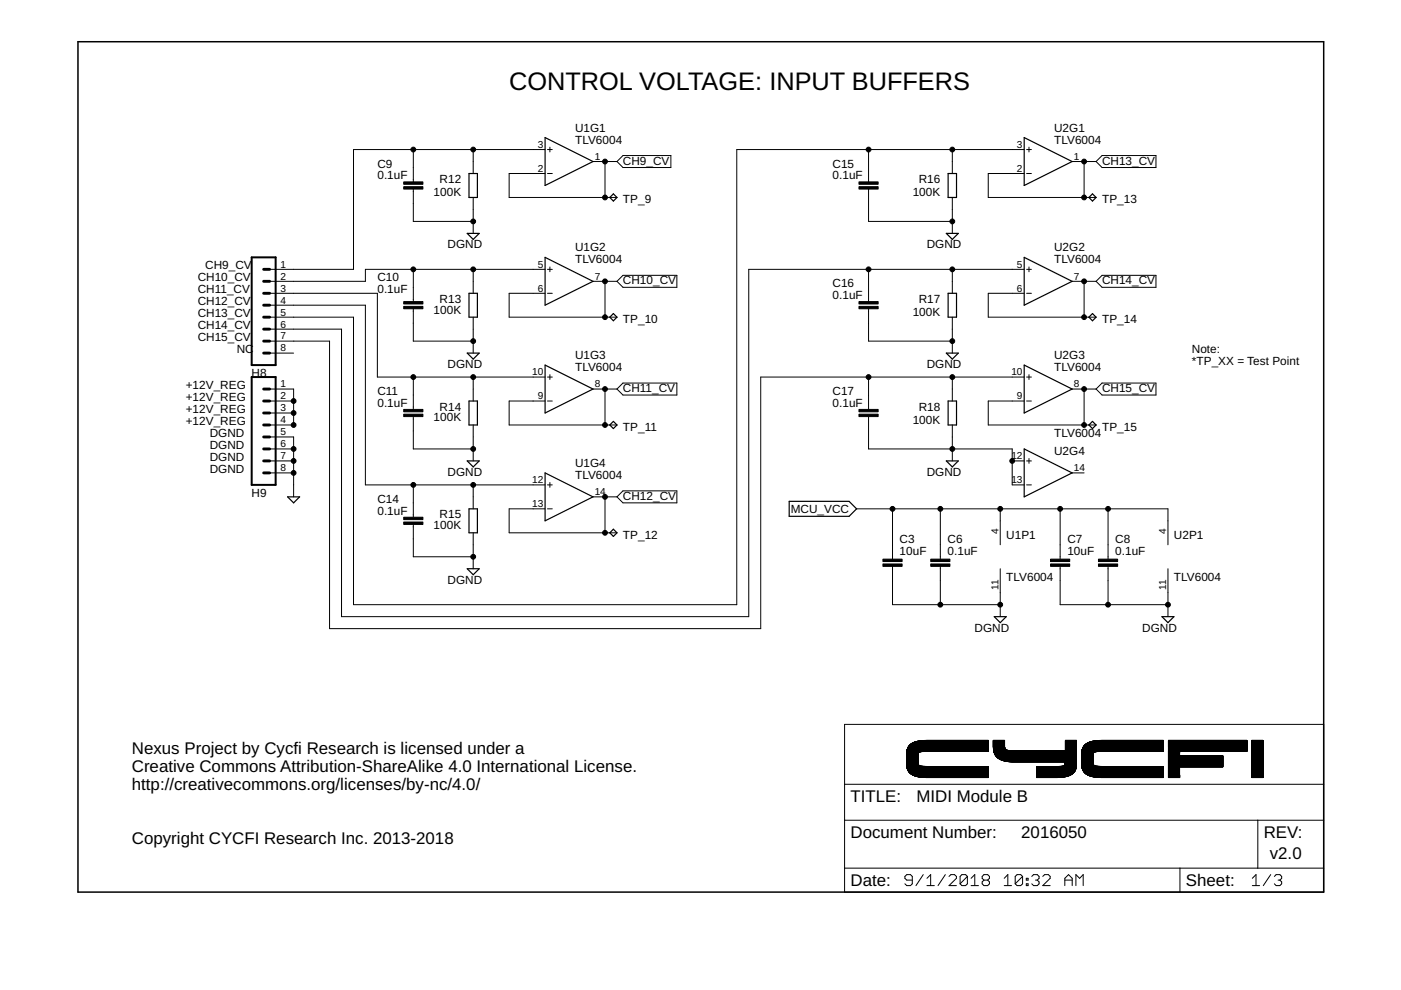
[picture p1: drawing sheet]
<svg xmlns="http://www.w3.org/2000/svg" width="297mm" height="210mm" viewBox="0 0 297 210" stroke-linecap="round" stroke-linejoin="round" font-family="sans-serif">
<g fill="none" stroke="#000" stroke-width=".25">
<path d="M99.4 36.8h1.8v5.1h-1.8zM115.6 29.2l10.1 5-10.1 5.1zM201 36.8h1.8v5.1h-1.8zM217.1 29.2l10.2 5-10.2 5.1zM99.1 49.5h2.5l-1.3 1.3zM115.6 54.6l10.1 5-10.1 5.1zM130 41.1l.8 .8-.8 .7-.7-.7zM200.6 49.5h2.6l-1.3 1.3zM217.1 54.6l10.2 5-10.2 5.1zM231.6 41.1l.8 .8-.8 .7-.7-.7zM99.1 74.9h2.5l-1.3 1.2zM99.4 62.2h1.8v5h-1.8z"/>
<path d="M115.6 77.4l10.1 5.1-10.1 5.1zM130 66.5l.8 .7-.8 .8-.7-.8zM200.6 74.9h2.6l-1.3 1.2zM201 62.2h1.8v5h-1.8zM217.1 77.4l10.2 5.1-10.2 5.1zM231.6 66.5l.8 .7-.8 .8-.7-.8zM99.1 97.7h2.5l-1.3 1.3zM99.4 85h1.8v5.1h-1.8zM130 89.3l.8 .8-.8 .8-.7-.8zM200.6 97.7h2.6l-1.3 1.3zM201 85h1.8v5.1h-1.8zM217.1 95.2l10.2 5.1-10.2 5z"/>
<path d="M231.6 89.3l.8 .8-.8 .8-.7-.8zM61 105.3h2.5l-1.2 1.3zM99.4 107.9h1.8v5.1h-1.8zM115.6 100.3l10.1 5-10.1 5.1zM130 112.2l.8 .8-.8 .7-.7-.7zM167.3 106.3h12.7l1.6 1.6-1.6 1.6h-12.7zM99.1 120.6h2.5l-1.3 1.3zM210.8 130.7h2.5l-1.2 1.3zM246.4 130.7h2.5l-1.3 1.3z"/>
</g>
<g fill="none" stroke="#000" stroke-width=".21">
<path d="M87.6 31.7v6.9M100.3 31.7v5.1M115.6 31.7h-40.6v25.4h-17.8M115.6 36.8h-7.7v5.1h22.9M116.1 31.7h1M116.1 36.8h1M116.6 31.2v1M125.7 34.2h5.1M128.3 34.2v7.7M132.1 33h10.1v2.5h-10.1l-1.3-1.3zM184.1 31.7v6.9M201.9 31.7v5.1"/>
<path d="M217.1 31.7h-60.9v96.5h-81.2v-61h-17.8M217.1 36.8h-7.6v5.1h22.9M217.7 31.7h1M217.7 36.8h1M218.2 31.2v1M227.3 34.2h5.1M229.8 34.2v7.7M233.7 33h11.4v2.5h-11.4l-1.3-1.3zM87.6 40.1v6.8h12.7M87.6 57.1v6.9M100.3 41.9v7.6M100.3 57.1v5.1"/>
<path d="M115.6 57.1h-38.1v2.5h-20.3M116.1 57.1h1M116.6 56.6v1M125.7 59.6h5.1M128.3 59.6v7.6M132.1 58.4h11.4v2.5h-11.4l-1.3-1.3zM184.1 40.1v6.8h17.8M184.1 57.1v6.9M201.9 41.9v7.6M201.9 57.1v5.1M217.1 57.1h-58.4v73.6h-86.3v-60.9h-15.2M217.7 57.1h1"/>
<path d="M218.2 56.6v1M227.3 59.6h5.1M229.8 59.6v7.6M233.7 58.4h11.4v2.5h-11.4l-1.3-1.3zM57.2 62.2h22.8v17.7h35.6M57.2 72.3h12.7v61h91.4v-53.4h55.8M57.2 64.7h20.3v38.1h38.1M57.2 74.9h5.1M87.6 65.5v6.8h12.7M87.6 79.9v6.9M100.3 67.2v7.7M100.3 79.9v5.1"/>
<path d="M115.6 62.2h-7.7v5h22.9M116.1 62.2h1M116.1 79.9h1M116.6 79.4v1.1M184.1 65.5v6.8h17.8M184.1 79.9v6.9M201.9 67.2v7.7M201.9 79.9v5.1M217.1 62.2h-7.6v5h22.9M217.7 62.2h1M217.7 79.9h1M218.2 79.4v1.1"/>
<path d="M57.2 85h5.1M57.2 82.5h5.1v7.6h-5.1M57.2 87.6h5.1M57.2 92.6h5.1v12.7M57.2 95.2h5.1M57.2 97.7h5.1M87.6 88.3v6.9h12.7M100.3 90.1v7.6M115.6 85h-7.7v5.1h22.9M116.1 85h1M125.7 82.5h5.1M128.3 82.5v7.6"/>
<path d="M130.8 82.5l1.3-1.3h11.4v2.6h-11.4zM184.1 88.3v6.9h30.5v7.6h2.5M201.9 90.1v7.6M214.6 97.7h2.5M217.1 85h-7.6v5.1h22.9M217.7 85h1M217.7 97.7h1M218.2 97.2v1M227.3 82.5h5.1M229.8 82.5v7.6M233.7 81.2h11.4v2.6h-11.4l-1.3-1.3zM57.2 100.3h5.1"/>
<path d="M87.6 102.8v6.9M87.6 111.2v6.8h12.7M100.3 102.8v5.1M100.3 113v7.6M115.6 107.9h-7.7v5.1h22.9M116.1 102.8h1M116.1 107.9h1M116.6 102.3v1M125.7 105.3h5.1M128.3 105.3v7.7M130.8 105.3l1.3-1.2h11.4v2.5h-11.4zM181.6 107.9h66v7.6"/>
<path d="M189.2 107.9v10.7M199.4 107.9v10.7M212.1 107.9v7.6M217.7 102.8h1M224.8 107.9v10.7M227.3 100.3h2.5M234.9 107.9v10.7M189.2 120.1v8.1h22.9M199.4 120.1v8.1M212.1 120.6v10.1M224.8 120.1v8.1h22.8M234.9 120.1v8.1"/>
<path d="M247.6 120.6v10.1M179.1 153.6h101.5v35.5h-101.5zM192.2 160h2.4M192.2 159.9h2.4M192.2 159.8h2.5M192.3 159.3h17.2M192.3 159.2h17.2M192.3 159.1h17.2M192.3 159h17.2M192.3 158.9h17.2M192.4 158.9h17.1M192.4 158.8h17.1"/>
<path d="M192.4 158.7h17.1M192.4 158.6h17.1M192.5 158.6h17M192.5 158.5h17M192.6 158.4h16.9M192.6 158.3h16.9M192.7 158.2h16.8M192.7 158.1h16.8M192.8 158.1h16.7M192.8 158h16.7M192.9 158h16.6M193 157.9h16.5"/>
<path d="M193.1 157.8h16.4M193.2 157.7h16.3M193.3 157.6h16.2M193.4 157.6h16.1M193.5 157.5h16M193.7 157.4h15.8M193.8 157.4h15.7M194 157.3h15.5M194.1 157.3h15.4M194.3 157.2h15.2M194.4 157.2h15.1M194.7 159.9h-2.5"/>
<path d="M194.7 159.7l-2.5 .1M194.7 159.7h-2.5M194.7 159.6l-2.5 .1M194.7 157.1h14.8M194.8 159.6h-2.6M194.8 159.5l-2.6 .1M194.9 159.5h-2.7M195 157.1h14.5M195.1 159.4h-2.8M195.4 159.4h-3.1M195.6 157h13.9M196.4 157h13.1"/>
<path d="M209.5 159.3h-17.2M210.6 158.4h2.4M210.6 158.3h2.4M210.6 158.2h2.4M210.6 158.1h2.4M210.6 158h2.4M210.6 157.9h2.4M210.6 157.8h2.4M210.6 157.7h2.4M210.6 157.6h2.4M210.6 157.5h2.4M210.6 157.4h2.4"/>
<path d="M210.6 157.3h2.4M210.6 157.2h2.4M210.6 157.1h2.4M210.6 157h2.4M210.6 158.8h2.6M210.6 158.7l2.5 .1M210.6 158.7h2.5M210.6 158.6l2.5 .1M210.6 158.6h2.4M210.6 158.5l2.4 .1M210.6 158.5h2.4M210.7 159h2.7"/>
<path d="M210.7 158.9l2.7 .1M210.7 158.9h2.6M210.7 158.8l2.5 .1M210.7 159.1h3.2M210.7 159l3 .1M210.7 159.2h17.5M210.7 159.3h17.5M210.7 159.4h17.5M210.8 159.5h17.4M210.8 159.4h17.4M210.8 159.6h17.4M210.8 159.7h17.4"/>
<path d="M210.9 159.8h17.3M210.9 159.7h17.3M210.9 159.9h17.3M210.9 160h17.3M211 160h17.2M225.9 159.1h2.3M225.9 159h2.3M225.9 158.9h2.3M225.9 158.8h2.3M225.9 158.7h2.3M225.9 158.6h2.3M225.9 158.5h2.3"/>
<path d="M225.9 158.4h2.3M225.9 158.3h2.3M225.9 158.2h2.3M225.9 158.1h2.3M225.9 158h2.3M225.9 157.9h2.3M225.9 157.8h2.3M225.9 157.7h2.3M225.9 157.6h2.3M225.9 157.5h2.3M225.9 157.4h2.3M225.9 157.3h2.3"/>
<path d="M225.9 157.2h2.3M225.9 157.1h2.3M225.9 157h2.3M229.3 160h2.4M229.3 160h2.5M229.3 159.9h2.5M229.3 159.8h2.5M229.3 159.7h2.5M229.4 159.3h17.2M229.4 159.2h17.2M229.4 159.1h17.2M229.4 159h17.2"/>
<path d="M229.4 158.9h17.2M229.5 158.9h17.1M229.5 158.8h17.1M229.5 158.7h17.1M229.6 158.6h17M229.6 158.5h17M229.7 158.4h16.9M229.7 158.3h16.9M229.8 158.2h16.8M229.8 158.1h16.8M229.9 158.1h16.7M230 158h16.6"/>
<path d="M230 157.9h16.6M230.1 157.9h16.5M230.2 157.8h16.4M230.3 157.8h16.3M230.3 157.7h16.3M230.4 157.6h16.2M230.5 157.6h16.1M230.6 157.5h16M230.7 157.5h15.9M230.8 157.4h15.8M230.9 157.4h15.7M231.1 157.3h15.5"/>
<path d="M231.2 157.3h15.4M231.4 157.2h15.2M231.6 157.2h15M231.8 159.9h-2.5M231.8 159.7h-2.5M231.9 159.6l-2.6 .1M231.9 157.1h14.7M231.9 159.6h-2.6M231.9 159.5l-2.5 .1M232.1 159.5h-2.7M232.1 157.1h14.5M232.2 159.4h-2.8"/>
<path d="M232.5 159.4h-3.1M232.7 157h13.9M233.6 157h13M246.6 159.3h-17.2M247.7 160h2.4M247.7 159.9h2.4M247.7 159.8h2.4M247.7 159.7h2.4M247.7 159.6h2.4M247.7 159.5h2.4M247.7 159.4h2.4M247.7 159.3h16.7"/>
<path d="M247.7 159.2h16.7M247.7 159.1h16.7M247.7 159h16.7M247.7 158.9h16.7M247.7 158.8h16.7M247.7 158.7h16.7M247.7 158.6h16.7M247.7 158.5h16.7M247.7 158.4h16.7M247.7 158.3h16.7M247.7 158.2h16.7M247.7 158.1h16.7"/>
<path d="M247.7 158h16.7M247.7 157.9h16.7M247.7 157.8h16.7M247.7 157.7h16.7M247.7 157.6h16.7M247.7 157.5h16.7M247.7 157.4h16.7M247.7 157.3h16.7M247.7 157.2h16.7M247.7 157.1h16.7M247.7 157h16.7M264.4 159.3h-16.7"/>
<path d="M265.4 160h2.4M265.4 159.9h2.4M265.4 159.8h2.4M265.4 159.7h2.4M265.4 159.6h2.4M265.4 159.5h2.4M265.4 159.4h2.4M265.4 159.3h2.4M265.4 159.2h2.4M265.4 159.1h2.4M265.4 159h2.4M265.4 158.9h2.4"/>
<path d="M265.4 158.8h2.4M265.4 158.7h2.4M265.4 158.6h2.4M265.4 158.5h2.4M265.4 158.4h2.4M265.4 158.3h2.4M265.4 158.2h2.4M265.4 158.1h2.4M265.4 158h2.4M265.4 157.9h2.4M265.4 157.8h2.4M265.4 157.7h2.4"/>
<path d="M265.4 157.6h2.4M265.4 157.5h2.4M265.4 157.4h2.4M265.4 157.3h2.4M265.4 157.2h2.4M265.4 157.1h2.4M265.4 157h2.4M179.1 173.9h101.5M179.1 166.3h101.5M192.2 162.3l2.8 .1M192.2 162.3h2.7M192.2 162.2l2.6 .1"/>
<path d="M192.2 162.2h2.6M192.2 162.1l2.5 .1M192.2 162.1h2.5M192.2 162h2.5M192.2 161.9h2.4M192.2 161.8h2.4M192.2 161.7h2.4M192.2 161.6h2.4M192.2 161.5h2.4M192.2 161.4h2.4M192.2 161.3h2.4M192.2 161.2h2.4"/>
<path d="M192.2 161.1h2.4M192.2 161h2.4M192.2 160.9h2.4M192.2 160.8h2.4M192.2 160.7h2.4M192.2 160.6h2.4M192.2 160.5h2.4M192.2 160.4h2.4M192.2 160.3h2.4M192.2 160.2h2.4M192.2 160.1h2.4M192.3 162.5h17.2"/>
<path d="M192.3 162.5h3.5M192.3 162.4h3.1M192.3 162.7h17.2M192.3 162.6h17.2M192.3 162.8h17.2M192.3 162.9h17.2M192.4 163h17.1M192.4 163.1h17.1M192.4 163.2h17.1M192.5 163.2h17M192.5 163.3h17M192.6 163.4h16.9"/>
<path d="M192.6 163.5h16.9M192.6 163.6h16.9M192.7 163.6h16.8M192.7 163.7h16.8M192.8 163.7h16.7M192.8 163.8h16.7M192.9 163.9h16.6M193 163.9h16.5M193 164h16.5M193.1 164h16.4M193.1 164.1h16.4M193.2 164.1h16.3"/>
<path d="M193.3 164.2h16.2M193.4 164.3h16.1M193.5 164.3h16M193.6 164.4h15.9M193.7 164.4h15.8M193.8 164.5h15.7M194 164.5h15.5M194.1 164.6h15.4M194.3 164.6h15.2M194.5 164.7h15M194.6 160.3h-2.4M194.6 160.1h-2.4"/>
<path d="M194.7 164.7h14.8M195.1 164.8h14.4M195.6 164.8h13.9M211 160.1h17.2M211.1 160.2h17.1M211.2 160.3h17M211.2 160.4h17M211.3 160.4h16.9M211.3 160.5h16.9M211.4 160.5h16.8M211.4 160.6h16.8M211.5 160.6h16.7"/>
<path d="M211.6 160.7h16.6M211.7 160.8h16.5M211.8 160.8h16.4M211.9 160.9h16.3M211.9 161h16.3M212.1 161h16.1M212.1 161.1h16.1M212.3 161.1h15.9M212.4 161.2h15.8M212.6 161.2h15.6M212.7 161.3h15.5M212.9 161.3h15.3"/>
<path d="M213.1 161.4h15.1M213.4 161.4h14.8M213.7 161.5h14.5M214.4 161.5h13.8M219.8 163.5h8.1M219.8 163.4h8.1M219.8 163.2h8.2M219.8 163h8.3M219.8 162.9h8.3M219.8 162.8h8.3M219.8 162.7h8.4M219.8 162.6h8.4"/>
<path d="M224.9 164.8l-5.1 .1M225 162.5h3.2M225.3 162.4h2.9M225.4 164.8h-5.6M225.6 162.4h2.6M225.6 162.3h2.6M225.7 162.3h2.5M225.7 162.2h2.5M225.8 164.7l-6 .1M225.8 162.1h2.4M225.8 162h2.4M225.8 161.9h2.4"/>
<path d="M225.8 161.8h2.4M225.8 161.7h2.4M225.8 161.6h2.4M225.9 164.7h-6.1M226.2 164.6l-6.4 .1M226.4 164.6h-6.6M226.5 164.5h-6.7M226.7 164.5h-6.9M226.8 164.4h-7M226.9 164.4h-7.1M227 164.3h-7.2M227.1 164.3h-7.3"/>
<path d="M227.2 164.2h-7.4M227.2 164.1l-7.4 .1M227.4 164.1h-7.6M227.4 164l-7.6 .1M227.5 164h-7.7M227.5 163.9l-7.7 .1M227.6 163.9h-7.8M227.6 163.8l-7.8 .1M227.7 163.8h-7.9M227.7 163.7h-7.9M227.8 163.7h-8M227.8 163.6h-8"/>
<path d="M227.9 163.6h-8.1M227.9 163.4l-8.1 .1M228 163.3l-8.2 .1M228 163.3h-8.2M228 163.2l-8.2 .1M228 163.1l-8.2 .1M228.1 163.1h-8.3M228.1 163h-8.3M228.1 162.9h-8.3M228.2 162.7l-8.4 .1M228.2 162.6h-8.4M228.2 162.5h-8.4"/>
<path d="M229.3 162.2l2.6 .1M229.3 162.2h2.6M229.3 162.1l2.6 .1M229.3 162.1h2.5M229.3 162l2.5 .1M229.3 162h2.5M229.3 161.9h2.5M229.3 161.8h2.4M229.3 161.7h2.4M229.3 161.6h2.4M229.3 161.5h2.4M229.3 161.4h2.4"/>
<path d="M229.3 161.3h2.4M229.3 161.2h2.4M229.3 161.1h2.4M229.3 161h2.4M229.3 160.9h2.4M229.3 160.8h2.4M229.3 160.7h2.4M229.3 160.6h2.4M229.3 160.5h2.4M229.3 160.4h2.4M229.3 160.3h2.4M229.3 160.2h2.4"/>
<path d="M229.3 160.1h2.4M229.4 162.5h17.2M229.4 162.5h3.5M229.4 162.4h3.1M229.4 162.3l2.7 .1M229.4 162.3h2.6M229.4 162.6h17.2M229.4 162.8h17.2M229.4 162.7h17.2M229.4 162.9h17.2M229.5 163h17.1M229.5 162.9h17.1"/>
<path d="M229.5 163.1h17.1M229.6 163.2h17M229.6 163.3h17M229.7 163.4h16.9M229.7 163.5h16.9M229.7 163.6h16.9M229.8 163.6h16.8M229.8 163.7h16.8M229.9 163.7h16.7M229.9 163.8h16.7M230 163.8h16.6M230 163.9h16.6"/>
<path d="M230.1 163.9h16.5M230.1 164h16.5M230.2 164h16.4M230.3 164.1h16.3M230.4 164.2h16.2M230.5 164.3h16.1M230.6 164.3h16M230.7 164.4h15.9M230.8 164.4h15.8M230.9 164.5h15.7M231.1 164.5h15.5M231.2 164.6h15.4"/>
<path d="M231.4 164.6h15.2M231.6 164.7h15M231.7 160.3h-2.4M231.8 164.7h14.8M232.2 164.8h14.4M232.7 164.8h13.9M247.7 164.8h2.4M247.7 164.7h2.4M247.7 164.6h2.4M247.7 164.5h2.4M247.7 164.4h2.4M247.7 164.3h2.4"/>
<path d="M247.7 164.2h2.4M247.7 164.1h2.4M247.7 164h2.4M247.7 163.9h2.4M247.7 163.8h2.4M247.7 163.7h2.4M247.7 163.6h2.4M247.7 163.5h2.4M247.7 163.4h2.4M247.7 163.3h2.4M247.7 163.2h2.4M247.7 163.1h2.4"/>
<path d="M247.7 163h2.4M247.7 162.9h2.4M247.7 162.8h2.4M247.7 162.7h2.4M247.7 162.6h11.5M247.7 162.5h11.5M247.7 162.4h11.5M247.7 162.3h11.5M247.7 162.2h11.5M247.7 162.1h11.5M247.7 162h11.5M247.7 161.9h11.5"/>
<path d="M247.7 161.8h11.5M247.7 161.7h11.5M247.7 161.6h11.5M247.7 161.5h11.5M247.7 161.4h11.5M247.7 161.3h11.5M247.7 161.2h11.5M247.7 161.1h11.5M247.7 161h11.5M247.7 160.9h11.5M247.7 160.8h11.5M247.7 160.7h11.5"/>
<path d="M247.7 160.6h11.5M247.7 160.5h11.5M247.7 160.4h11.5M247.7 160.3h11.5M247.7 160.2l11.5 .1M247.7 160.2h2.4M247.7 160.1h2.4M265.4 164.8h2.4M265.4 164.7h2.4M265.4 164.6h2.4M265.4 164.5h2.4M265.4 164.4h2.4"/>
<path d="M265.4 164.3h2.4M265.4 164.2h2.4M265.4 164.1h2.4M265.4 164h2.4M265.4 163.9h2.4M265.4 163.8h2.4M265.4 163.7h2.4M265.4 163.6h2.4M265.4 163.5h2.4M265.4 163.4h2.4M265.4 163.3h2.4M265.4 163.2h2.4"/>
<path d="M265.4 163.1h2.4M265.4 163h2.4M265.4 162.9h2.4M265.4 162.8h2.4M265.4 162.7h2.4M265.4 162.6h2.4M265.4 162.5h2.4M265.4 162.4h2.4M265.4 162.3h2.4M265.4 162.2h2.4M265.4 162.1h2.4M265.4 162h2.4"/>
<path d="M265.4 161.9h2.4M265.4 161.8h2.4M265.4 161.7h2.4M265.4 161.6h2.4M265.4 161.5h2.4M265.4 161.4h2.4M265.4 161.3h2.4M265.4 161.2h2.4M265.4 161.1h2.4M265.4 161h2.4M265.4 160.9h2.4M265.4 160.8h2.4"/>
<path d="M265.4 160.7h2.4M265.4 160.6h2.4M265.4 160.5h2.4M265.4 160.4h2.4M265.4 160.3h2.4M265.4 160.2h2.4M265.4 160.1h2.4M266.7 173.9v10.2M179.1 184.1h101.5M193.4 186.6h-1.1l-.4-.4v-.4l.4-.4h.7l.4 .4v1.6l-.4 .4h-.7l-.4-.4M195.7 185.4l-1.5 2.4M196.5 187.8h1.6"/>
<path d="M196.5 186.2l.8-.8v2.4M200.4 185.4l-1.5 2.4M201.2 185.8l.4-.4h.8l.4 .4v.4l-1.6 1.6h1.6M205.1 185.8v1.6l-.4 .4h-.8l-.3-.4M205.1 185.8l-.4-.4h-.8l-.3 .4v1.6M205.1 185.8l-1.5 1.6M205.9 187.8h1.6M205.9 186.2l.8-.8v2.4M208.6 186.6l-.4 .4v.4l.4 .4h.8l.4-.4v-.4l-.4-.4M208.6 186.6l-.4-.4v-.4l.4-.4h.8l.4 .4v.4l-.4 .4M208.6 186.6h.8M212.9 187.8h1.6"/>
<path d="M212.9 186.2l.8-.8v2.4M216.8 185.8v1.6l-.4 .4h-.8l-.4-.4M216.8 185.8l-.4-.4h-.8l-.4 .4v1.6M216.8 185.8l-1.6 1.6M217.6 187.4h.4v.4h-.4zM217.6 186.2h.4v.4h-.4zM218.8 185.8l.3-.4h.8l.4 .4v.4l-.4 .4M219.5 186.6h.4M219.9 186.6l.4 .4v.4l-.4 .4h-.8l-.3-.4M221.1 185.8l.4-.4h.8l.4 .4v.4l-1.6 1.6h1.6M225.8 186.6h1.5M225.8 187.8v-1.6l.7-.8 .8 .8v1.6"/>
<path d="M228.1 187.8v-2.4l.8 .8 .8-.8v2.4M250.2 184.1v5M265.5 187.8h1.6M265.5 186.2l.8-.8v2.4M269.4 185.4l-1.6 2.4M270.2 185.8l.4-.4h.8l.3 .4v.4l-.3 .4M271 186.6h.4M271.4 186.6l.3 .4v.4l-.3 .4h-.8l-.4-.4"/>
</g>
<path d="M16.5 8.8h264.1v180.3h-264.1z" fill="none" stroke="#000" stroke-width=".32"/>
<path d="M53.4 54.6h5v22.8h-5zM53.4 79.9h5v22.9h-5z" fill="none" stroke="#000" stroke-width=".42"/>
<g fill="none" stroke="#000" stroke-width=".61">
<path d="M55.9 59.6h1.3M55.9 57.1h1.3M55.9 62.2h1.3M55.9 67.2h1.3M55.9 64.7h1.3M55.9 74.9h1.3M55.9 72.3h1.3M55.9 69.8h1.3M55.9 87.6h1.3M55.9 85h1.3M55.9 82.5h1.3M55.9 92.6h1.3"/>
<path d="M55.9 90.1h1.3M55.9 97.7h1.3M55.9 95.2h1.3M55.9 100.3h1.3"/>
</g>
<g fill="#000" stroke="#000" stroke-width=".21">
<path d="M85.6 39.6h4.1v.5h-4.1zM85.6 38.6h4.1v.5h-4.1zM182.1 39.6h4.1v.5h-4.1zM182.1 38.6h4.1v.5h-4.1zM85.6 65h4.1v.5h-4.1zM85.6 63.9h4.1v.6h-4.1zM182.1 65h4.1v.5h-4.1zM182.1 63.9h4.1v.6h-4.1zM85.6 87.8h4.1v.5h-4.1zM85.6 86.8h4.1v.5h-4.1zM182.1 87.8h4.1v.5h-4.1zM182.1 86.8h4.1v.5h-4.1z"/>
<path d="M85.6 110.7h4.1v.5h-4.1zM85.6 109.7h4.1v.5h-4.1zM187.2 119.6h4.1v.5h-4.1zM187.2 118.6h4.1v.5h-4.1zM197.3 119.6h4.1v.5h-4.1zM197.3 118.6h4.1v.5h-4.1zM222.7 119.6h4.1v.5h-4.1zM222.7 118.6h4.1v.5h-4.1zM232.9 119.6h4.1v.5h-4.1zM232.9 118.6h4.1v.5h-4.1z"/>
</g>
<g fill="#000" stroke="#000" stroke-width=".21">
<circle cx="87.6" cy="31.7" r=".51"/>
<circle cx="100.3" cy="31.7" r=".51"/>
<circle cx="128.3" cy="34.2" r=".51"/>
<circle cx="184.1" cy="31.7" r=".51"/>
<circle cx="201.9" cy="31.7" r=".51"/>
<circle cx="229.8" cy="34.2" r=".51"/>
<circle cx="87.6" cy="57.1" r=".51"/>
<circle cx="100.3" cy="46.9" r=".51"/>
<circle cx="100.3" cy="57.1" r=".51"/>
<circle cx="128.3" cy="41.9" r=".51"/>
<circle cx="128.3" cy="59.6" r=".51"/>
<circle cx="184.1" cy="57.1" r=".51"/>
<circle cx="201.9" cy="57.1" r=".51"/>
<circle cx="201.9" cy="46.9" r=".51"/>
<circle cx="229.8" cy="59.6" r=".51"/>
<circle cx="229.8" cy="41.9" r=".51"/>
<circle cx="87.6" cy="79.9" r=".51"/>
<circle cx="100.3" cy="79.9" r=".51"/>
<circle cx="100.3" cy="72.3" r=".51"/>
<circle cx="128.3" cy="67.2" r=".51"/>
<circle cx="184.1" cy="79.9" r=".51"/>
<circle cx="201.9" cy="72.3" r=".51"/>
<circle cx="201.9" cy="79.9" r=".51"/>
<circle cx="229.8" cy="67.2" r=".51"/>
<circle cx="62.3" cy="97.7" r=".51"/>
<circle cx="62.3" cy="95.2" r=".51"/>
<circle cx="62.3" cy="87.6" r=".51"/>
<circle cx="62.3" cy="85" r=".51"/>
<circle cx="62.3" cy="90.1" r=".51"/>
<circle cx="100.3" cy="95.2" r=".51"/>
<circle cx="128.3" cy="82.5" r=".51"/>
<circle cx="128.3" cy="90.1" r=".51"/>
<circle cx="201.9" cy="95.2" r=".51"/>
<circle cx="214.6" cy="97.7" r=".51"/>
<circle cx="229.8" cy="82.5" r=".51"/>
<circle cx="229.8" cy="90.1" r=".51"/>
<circle cx="62.3" cy="100.3" r=".51"/>
<circle cx="87.6" cy="102.8" r=".51"/>
<circle cx="100.3" cy="118" r=".51"/>
<circle cx="100.3" cy="102.8" r=".51"/>
<circle cx="128.3" cy="105.3" r=".51"/>
<circle cx="128.3" cy="113" r=".51"/>
<circle cx="189.2" cy="107.9" r=".51"/>
<circle cx="199.4" cy="107.9" r=".51"/>
<circle cx="212.1" cy="107.9" r=".51"/>
<circle cx="224.8" cy="107.9" r=".51"/>
<circle cx="234.9" cy="107.9" r=".51"/>
<circle cx="199.4" cy="128.2" r=".51"/>
<circle cx="212.1" cy="128.2" r=".51"/>
<circle cx="234.9" cy="128.2" r=".51"/>
<circle cx="247.6" cy="128.2" r=".51"/>
</g>
<text font-size="5.4" x="108" y="19">CONTROL VOLTAGE: INPUT BUFFERS</text>
<g font-size="3.6">
<text x="28" y="159.9">Nexus Project by Cycfi Research is licensed under a</text>
<text x="28" y="163.7">Creative Commons Attribution-ShareAlike 4.0 International License.</text>
<text x="28" y="167.6">http://creativecommons.org/licenses/by-nc/4.0/</text>
<text x="180.3" y="170.1">TITLE:</text>
<text x="194.3" y="170.1">MIDI Module B</text>
<text x="28" y="179">Copyright CYCFI Research Inc. 2013-2018</text>
<text x="180.3" y="177.7">Document Number:</text>
<text x="216.5" y="177.7">2016050</text>
<text x="267.9" y="177.7">REV:</text>
<text x="269.2" y="182.2">v2.0</text>
<text x="180.3" y="187.9">Date:</text>
<text x="251.4" y="187.9">Sheet:</text>
</g>
<g font-size="2.5">
<text x="121.9" y="27.9">U1G1</text>
<text x="223.5" y="27.9">U2G1</text>
<text x="80" y="35.5">C9</text>
<text x="121.9" y="30.4">TLV6004</text>
<text x="132.1" y="34.9">CH9_CV</text>
<text x="176.5" y="35.5">C15</text>
<text x="223.5" y="30.4">TLV6004</text>
<text x="233.7" y="34.9">CH13_CV</text>
<text x="80" y="38.1">0.1uF</text>
<text x="91.9" y="41.6">100K</text>
<text x="93.2" y="38.8">R12</text>
<text x="176.5" y="38.1">0.1uF</text>
<text x="193.5" y="41.6">100K</text>
<text x="194.8" y="38.8">R16</text>
<text x="132.1" y="43.1">TP_9</text>
<text x="233.7" y="43.1">TP_13</text>
<text x="94.9" y="52.7">DGND</text>
<text x="121.9" y="53.3">U1G2</text>
<text x="196.5" y="52.7">DGND</text>
<text x="223.5" y="53.3">U2G2</text>
<text x="41.9" y="59.6">CH10_CV</text>
<text x="43.5" y="57.1">CH9_CV</text>
<text x="80" y="59.6">C10</text>
<text x="121.9" y="55.8">TLV6004</text>
<text x="223.5" y="55.8">TLV6004</text>
<text x="41.9" y="62.2">CH11_CV</text>
<text x="41.9" y="64.7">CH12_CV</text>
<text x="80" y="62.2">0.1uF</text>
<text x="93.2" y="64.2">R13</text>
<text x="132.1" y="60.3">CH10_CV</text>
<text x="176.5" y="63.4">0.1uF</text>
<text x="176.5" y="60.9">C16</text>
<text x="194.8" y="64.2">R17</text>
<text x="233.7" y="60.3">CH14_CV</text>
<text x="41.9" y="67.3">CH13_CV</text>
<text x="41.9" y="69.8">CH14_CV</text>
<text x="91.9" y="66.5">100K</text>
<text x="132.1" y="68.5">TP_10</text>
<text x="193.5" y="67">100K</text>
<text x="233.7" y="68.5">TP_14</text>
<text x="41.9" y="72.3">CH15_CV</text>
<text x="50.2" y="74.9">NC</text>
<text x="121.9" y="76.1">U1G3</text>
<text x="223.5" y="76.1">U2G3</text>
<text x="252.7" y="74.7">Note:</text>
<text x="252.7" y="77.4">*TP_XX = Test Point</text>
<text x="39.4" y="82.5">+12V_REG</text>
<text x="53.4" y="80">H8</text>
<text x="80" y="83.8">C11</text>
<text x="94.9" y="78">DGND</text>
<text x="121.9" y="78.7">TLV6004</text>
<text x="132.1" y="83.1">CH11_CV</text>
<text x="176.5" y="83.8">C17</text>
<text x="196.5" y="78">DGND</text>
<text x="223.5" y="78.7">TLV6004</text>
<text x="233.7" y="83.1">CH15_CV</text>
<text x="39.4" y="85">+12V_REG</text>
<text x="39.4" y="87.6">+12V_REG</text>
<text x="80" y="86.3">0.1uF</text>
<text x="91.9" y="89.3">100K</text>
<text x="93.2" y="87">R14</text>
<text x="176.5" y="86.3">0.1uF</text>
<text x="193.5" y="89.9">100K</text>
<text x="194.8" y="87">R18</text>
<text x="39.4" y="90.1">+12V_REG</text>
<text x="44.5" y="95.2">DGND</text>
<text x="44.5" y="92.6">DGND</text>
<text x="132.1" y="91.4">TP_11</text>
<text x="223.5" y="92.6">TLV6004</text>
<text x="233.7" y="91.4">TP_15</text>
<text x="44.5" y="97.7">DGND</text>
<text x="44.5" y="100.3">DGND</text>
<text x="94.9" y="100.9">DGND</text>
<text x="121.9" y="101.5">TLV6004</text>
<text x="121.9" y="99">U1G4</text>
<text x="196.5" y="100.9">DGND</text>
<text x="223.5" y="96.5">U2G4</text>
<text x="53.4" y="105.3">H9</text>
<text x="80" y="106.6">C14</text>
<text x="132.1" y="106">CH12_CV</text>
<text x="80" y="109.2">0.1uF</text>
<text x="91.9" y="112.2">100K</text>
<text x="93.2" y="109.9">R15</text>
<text x="167.7" y="108.7">MCU_VCC</text>
<text x="132.1" y="114.2">TP_12</text>
<text x="190.7" y="117.7">10uF</text>
<text x="190.7" y="115.1">C3</text>
<text x="200.9" y="117.7">0.1uF</text>
<text x="200.9" y="115.1">C6</text>
<text x="213.3" y="114.2">U1P1</text>
<text x="226.3" y="117.7">10uF</text>
<text x="226.3" y="115.1">C7</text>
<text x="236.5" y="117.7">0.1uF</text>
<text x="236.5" y="115.1">C8</text>
<text x="248.9" y="114.2">U2P1</text>
<text x="94.9" y="123.8">DGND</text>
<text x="213.3" y="123.1">TLV6004</text>
<text x="248.9" y="123.1">TLV6004</text>
<text x="206.6" y="133.9">DGND</text>
<text x="242.2" y="133.9">DGND</text>
</g>
<g font-size="2.1">
<text x="114" y="31.3">3</text>
<text x="126.1" y="33.9">1</text>
<text x="215.6" y="31.3">3</text>
<text x="227.7" y="33.9">1</text>
<text x="114" y="36.4">2</text>
<text x="215.6" y="36.4">2</text>
<text x="59.5" y="56.7">1</text>
<text x="59.5" y="59.3">2</text>
<text x="114" y="56.7">5</text>
<text x="126.1" y="59.3">7</text>
<text x="215.6" y="56.7">5</text>
<text x="227.7" y="59.3">7</text>
<text x="59.5" y="61.8">3</text>
<text x="59.5" y="64.4">4</text>
<text x="114" y="61.8">6</text>
<text x="215.6" y="61.8">6</text>
<text x="59.5" y="66.9">5</text>
<text x="59.5" y="69.4">6</text>
<text x="59.5" y="72">7</text>
<text x="59.5" y="74.5">8</text>
<text x="59.5" y="82.1">1</text>
<text x="112.8" y="79.6">10</text>
<text x="126.1" y="82.1">8</text>
<text x="214.4" y="79.6">10</text>
<text x="227.7" y="82.1">8</text>
<text x="59.5" y="84.7">2</text>
<text x="59.5" y="87.2">3</text>
<text x="59.5" y="89.8">4</text>
<text x="114" y="84.7">9</text>
<text x="215.6" y="84.7">9</text>
<text x="59.5" y="92.3">5</text>
<text x="59.5" y="94.8">6</text>
<text x="59.5" y="97.4">7</text>
<text x="59.5" y="99.9">8</text>
<text x="214.4" y="97.4">12</text>
<text x="227.7" y="99.9">14</text>
<text x="112.8" y="102.5">12</text>
<text x="112.8" y="107.5">13</text>
<text x="126.1" y="105">14</text>
<text x="214.4" y="102.5">13</text>
<text x="211.7" y="113.2" transform="rotate(-90 211.7 113.2)">4</text>
<text x="247.3" y="113.2" transform="rotate(-90 247.3 113.2)">4</text>
<text x="211.7" y="125.1" transform="rotate(-90 211.7 125.1)">11</text>
<text x="247.3" y="125.1" transform="rotate(-90 247.3 125.1)">11</text>
</g>
</svg>
